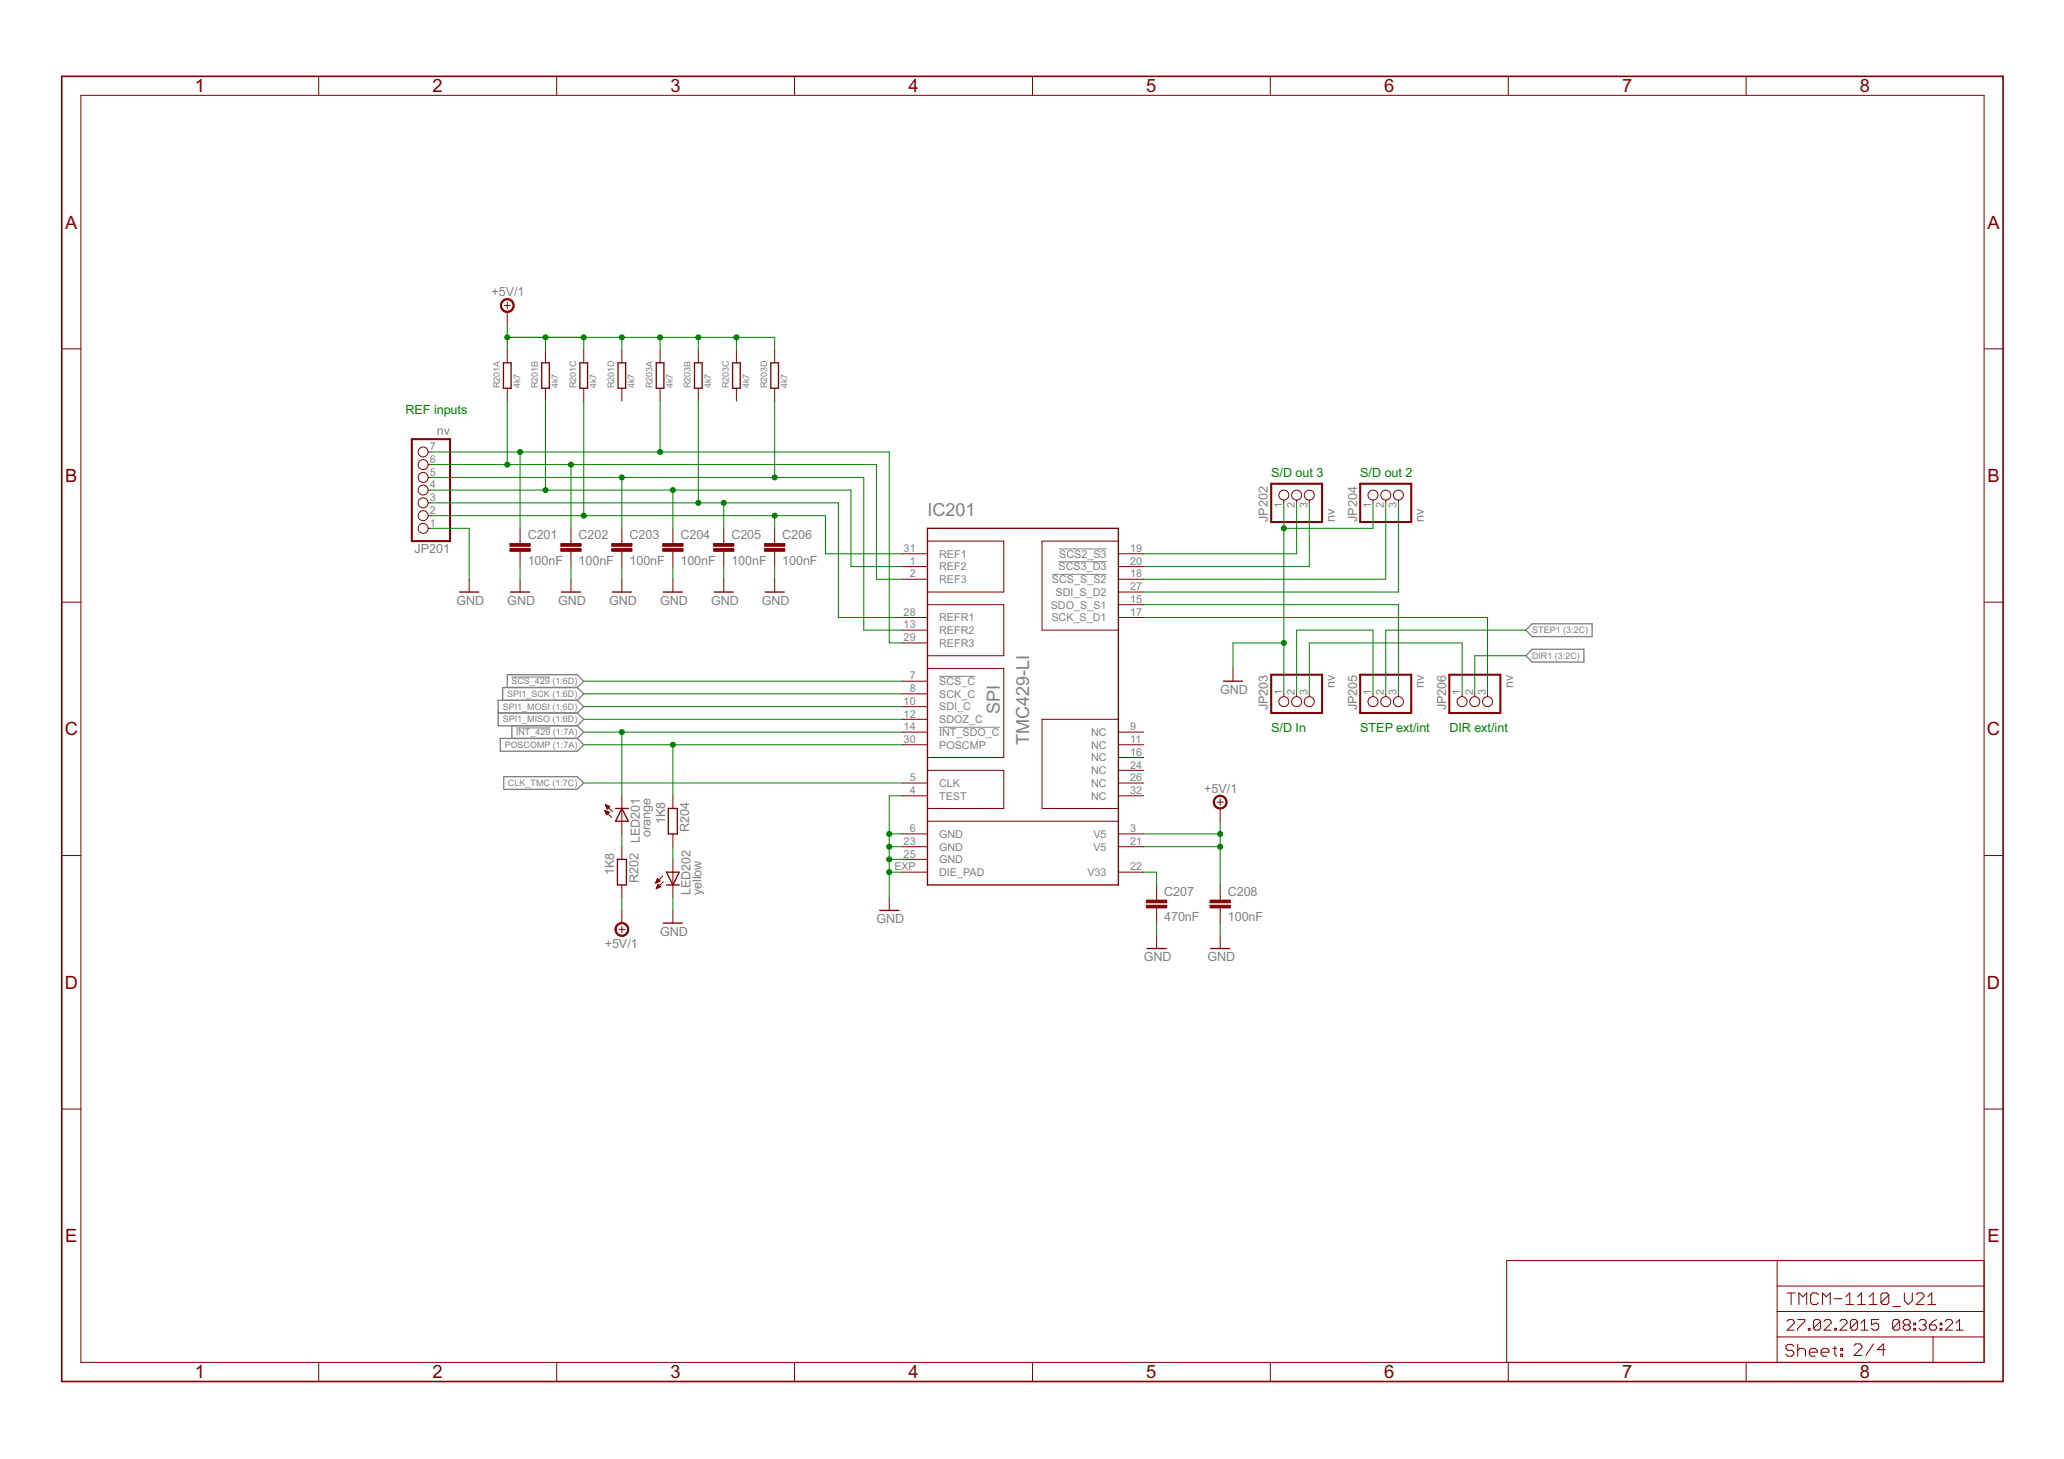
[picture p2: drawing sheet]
<svg xmlns="http://www.w3.org/2000/svg" width="297mm" height="210mm" viewBox="0 0 297 210" stroke-linecap="round" stroke-linejoin="round" font-family="sans-serif">
<path d="M152.4 79h6.9M73.6 97.4h5.5M135.1 97.3h5.2M151.4 82.6h7.9M152.3 80.8h7M74.3 104.7h4.9M135.1 104.6h8.8" fill="none" stroke="#808080" stroke-width=".14"/>
<g fill="none" stroke="#808080" stroke-width=".19">
<path d="M73 98.9v-1.8h10.1l.9 .9-.9 .9M83.1 98.9l.9 .9-.9 1M83.1 98.9h-10.8v1.9M219.6 90.7l.9-1h8.6v1.9h-8.6zM220.5 93.4h7.4v1.8h-7.4l-.9-.9zM71.7 102.6h11.4M72 106.2h11.1l.9 .9-.9 1h-11.1zM72.5 111.7h10.6l.9 .9-.9 1h-10.6zM73.7 104.4v1.8M83.1 104.4l.9 .9-.9 .9M83.1 100.8h-11.4v3.6h11.4M83.1 102.6l.9 .9-.9 .9"/>
<path d="M83.1 100.8l.9 .9-.9 .9"/>
</g>
<g fill="none" stroke="#800000" stroke-width=".14">
<path d="M11.6 13.7h273.9v182.3h-273.9zM45.9 11v2.7M80.1 11v2.7M114.3 11v2.7M148.6 11v2.7M182.8 11v2.7M217.1 11v2.7M251.3 11v2.7M8.9 50.2h2.7M72.6 43.9h.9M73 43.5v.9M73 44.9v1.8"/>
<path d="M73 50.4v1.8M73 55.9v1.8M78.5 50.4v1.8M78.5 55.9v1.8M84 50.4v1.8M84 55.9v1.8M89.5 50.4v1.8M89.5 55.9v1.8M95 50.4v1.8M95 55.9v1.8M100.5 50.4v1.8M100.5 55.9v1.8"/>
<path d="M106 50.4v1.8M106 55.9v1.8M111.5 50.4v1.8M111.5 55.9v1.8M285.5 50.2h2.8M61.6 76h.4M61.6 74.2h.4M61.6 72.3h.4M61.6 70.5h.4M61.6 68.7h.4M61.6 66.8h.4M61.6 65h.4"/>
<path d="M74.8 76v2.2M74.8 79.3v2.2M82.2 76v2.2M82.2 79.3v2.2M89.5 76v2.2M89.5 79.3v2.2M96.8 76v2.2M96.8 79.3v2.2M104.2 76v2.2M104.2 79.3v2.2M111.5 76v2.2M111.5 79.3v2.2"/>
<path d="M129.8 79.7h3.7M133.5 77.9h11v7.3h-11M161 77.9h-11v12.8h11M161 79.7h3.6M184.8 71.9v.4M186.6 71.9v.4M188.4 71.9v.4M197.6 71.9v.4M199.4 71.9v.4M201.3 71.9v.4M8.9 86.6h2.7M67.5 83.3v1.9"/>
<path d="M74.8 83.3v1.9M82.2 83.3v1.9M89.5 83.3v1.9M96.8 83.3v1.9M104.2 83.3v1.9M111.5 83.3v1.9M129.8 90.7h3.7M129.8 81.5h3.7M129.8 83.3h3.7M129.8 88.8h3.7M129.8 92.5h3.7M129.8 98h3.7"/>
<path d="M129.8 99.8h3.7M133.5 87h11v7.3h-11M133.5 96.2h11v12.8h-11M161 85.2h3.6M161 87h3.6M161 81.5h3.6M161 83.3h3.6M161 88.8h3.6M177.4 96.2v1.8M184.8 99.8v.4M186.6 99.8v.4M188.4 99.8v.4"/>
<path d="M197.6 99.8v.4M199.4 99.8v.4M201.3 99.8v.4M210.4 99.8v.4M212.2 99.8v.4M214.1 99.8v.4M285.5 86.6h2.8M87 116.6l1 1M87 116.6l.3 .6M87 116.6l.7 .3-.4 .3M87 116.6h.1M87.1 116.7h.1"/>
<path d="M87.1 116.8h.3M87.1 115.8l1 1M87.1 116.8h.5M87.1 115.8l.7 .2-.4 .4zM87.1 115.8h.1M87.2 116.9h.4M87.2 115.9h.2M87.2 117h.3M87.2 116h.4M87.2 117.1h.3M87.2 116.1h.6M87.3 117.1h.1"/>
<path d="M87.3 116.1h.4M87.3 117.2h.1M87.3 116.2h.3M87.3 116.3h.2M87.4 116.4h.1M89.5 114.5v5.5M96.8 114.5v1.8M96.8 120v1.8M129.8 103.5h3.7M129.8 112.6h3.7M129.8 105.3h3.7M129.8 107.1h3.7"/>
<path d="M129.8 114.5h3.7M129.8 120h3.7M129.8 101.7h3.7M133.5 118.2h27.5M133.5 110.8h11v5.5h-11M161 103.5h-11v12.8h11M161 110.8h3.6M161 109h3.6M161 112.6h3.6M161 105.3h3.6M161 107.1h3.6M161 114.5h3.6"/>
<path d="M161 120h3.6M175.2 115.4h.9M175.6 114.9v1M175.6 116.3v1.9M8.9 123.1h2.7M89 133.7h1M89.5 121.8v1.8M89.5 127.3v1.8M89.5 131v1.8M89.5 133.3v.9M94.4 127h.1M94.4 126.9h.2"/>
<path d="M94.4 126.8h.4M94.4 127.8h.1M94.5 126.8h.5M94.5 127.8h.1M94.5 126.7h.4M94.5 127.7h.3M94.5 126.6h.3M94.6 127.6h.4M94.6 126.5h.2M94.6 126.4h.1M94.6 127.5h.4M94.7 127.4h.2"/>
<path d="M94.7 127.3h.1M94.7 127.2l-.3 .6M94.7 127.2l.4 .4-.7 .2M94.7 127.2h.1M95 126.8l-.4-.4-.2 .6M95 126.8l-.6 .2M95.4 126l-1 1M95.5 126.9l-1.1 .9M96.8 123.6v5.5M96.8 131v1.8M128 129.1v1.9M129.8 125.5h3.7"/>
<path d="M129.8 121.8h3.7M129.8 123.6h3.7M161 125.5h3.6M161 121.8h3.6M166.5 127.3v2.2M166.5 130.6v2.2M166.5 134.6v1.9M175.6 127.3v2.2M175.6 130.6v2.2M175.6 134.6v1.9M285.5 123.1h2.8M8.9 159.6h2.7"/>
<path d="M285.5 159.6h2.8M45.9 196v2.8M80.1 196v2.8M114.3 196v2.8M148.6 196v2.8M182.8 196v2.8M217.1 196v2.8M251.3 196v2.8M255.8 192.3h29.7M255.8 181.4v14.6M255.8 188.7h29.7M255.8 185h29.7"/>
<path d="M278.2 192.3v3.7M285.5 181.4h-68.7v14.6"/>
<circle cx="60.9" cy="68.7" r=".72"/>
<circle cx="60.9" cy="70.5" r=".72"/>
<circle cx="60.9" cy="66.8" r=".72"/>
<circle cx="60.9" cy="74.2" r=".72"/>
<circle cx="60.9" cy="65" r=".72"/>
<circle cx="60.9" cy="72.3" r=".72"/>
<circle cx="60.9" cy="76" r=".72"/>
<circle cx="184.8" cy="71.2" r=".72"/>
<circle cx="186.6" cy="71.2" r=".72"/>
<circle cx="188.4" cy="71.2" r=".72"/>
<circle cx="197.6" cy="71.2" r=".72"/>
<circle cx="199.4" cy="71.2" r=".72"/>
<circle cx="201.3" cy="71.2" r=".72"/>
<circle cx="184.8" cy="100.9" r=".72"/>
<circle cx="186.6" cy="100.9" r=".72"/>
<circle cx="188.4" cy="100.9" r=".72"/>
<circle cx="197.6" cy="100.9" r=".72"/>
<circle cx="199.4" cy="100.9" r=".72"/>
<circle cx="201.3" cy="100.9" r=".72"/>
<circle cx="210.4" cy="100.9" r=".72"/>
<circle cx="212.2" cy="100.9" r=".72"/>
<circle cx="214.1" cy="100.9" r=".72"/>
</g>
<g fill="none" stroke="#800000" stroke-width=".15">
<path d="M257.2 190.1l.3-.3h.5l.2 .3v.3l-1 1h1M257.2 186h1.1M257.8 186v1.7M258.1 193.7l-.2-.3h-.6l-.3 .3v.3l.3 .3h.6l.2 .2v.3l-.2 .3h-.6l-.3-.3M258.7 189.8h1v.3l-1 1v.3M258.7 193.4v1.7M258.7 194.3l.3-.3h.5l.3 .3v.8M258.9 187.7v-1.7l.6 .6 .5-.6v1.7M260.2 191.1h.3v.3h-.3zM260.4 194.5h1.1v-.2l-.3-.3h-.5l-.3 .3v.5l.3 .3h.5M261.7 186.3l-.3-.3h-.5l-.3 .3v1.1l.3 .3h.5l.3-.3M262 190.1v1l-.3 .3h-.5l-.2-.3"/>
<path d="M262 190.1l-.3-.3h-.5l-.2 .3v1M262 190.1l-1 1M262.1 194.5h1.1v-.2l-.3-.3h-.5l-.3 .3v.5l.3 .3h.5M262.3 187.7v-1.7l.5 .6 .6-.6v1.7M262.5 190.1l.3-.3h.5l.2 .3v.3l-1 1h1M263.8 194h.5M263.9 186.8h1.2M264 191.1h.3v.3h-.3zM264.1 193.7v1.1l.2 .3M264.8 190.1l.2-.3h.6l.2 .3v.3l-1 1h1M264.9 194h.3v.3h-.3zM264.9 194.8h.3v.3h-.3z"/>
<path d="M265.6 187.7h1.2M265.6 186.6l.6-.6v1.7M266.8 193.6l.3-.3h.6l.2 .3v.3l-1.1 1.1h1.1M267.3 190.1v1l-.2 .3h-.5l-.3-.3M267.3 190.1l-.2-.3h-.5l-.3 .3v1M267.3 190.1l-1 1M267.3 187.7h1.2M267.3 186.6l.6-.6v1.7M267.8 191.4h1M267.8 190.4l.5-.6v1.6M269 187.7h1.2M269 186.6l.6-.6v1.7"/>
<path d="M269.6 193.3l-1.1 1.7M270.4 189.8h-1.1v.8l.6-.2h.2l.3 .2v.5l-.3 .3h-.5l-.3-.3M271.3 194.2h-1.1l.8-.9v1.7M271.8 186.3l-.3-.3h-.5l-.3 .3v1.1M271.8 186.3v1.1l-.3 .3h-.5l-.3-.3M271.8 186.3l-1.1 1.1M272.4 188h1.1M273.4 190.1l-.3-.3h-.5l-.2 .3v1M273.4 190.1l-1 1M273.4 190.1v1l-.3 .3h-.5l-.2-.3M274.1 186v1.1l.5 .6 .6-.6v-1.1M274.2 190.6l-.3 .3v.2l.3 .3h.5l.2-.3v-.2l-.2-.3"/>
<path d="M274.2 190.6l-.3-.2v-.3l.3-.3h.5l.2 .3v.3l-.2 .2M274.2 190.6h.5M275.4 191.1h.3v.3h-.3zM275.4 190.4h.3v.2h-.3zM275.8 186.3l.2-.3h.6l.3 .3v.3l-1.1 1.1h1.1M276.2 190.1l.2-.3h.5l.3 .3v.3l-.3 .2M276.7 190.6h.2M276.9 190.6l.3 .3v.2l-.3 .3h-.5l-.2-.3M277.5 187.7h1.1M277.5 186.6l.5-.6v1.7M277.7 190.6h.7l.3 .3v.2l-.3 .3h-.5l-.2-.3zM278.7 189.8l-.5 .3-.5 .5"/>
<path d="M279.2 191.1h.3v.3h-.3zM279.2 190.4h.3v.2h-.3zM280 190.1l.2-.3h.5l.3 .3v.3l-1 1h1M281.5 191.4h1M281.5 190.4l.5-.6v1.6"/>
</g>
<path d="M8.9 11h279.4v187.8h-279.4z" fill="none" stroke="#800000" stroke-width=".23"/>
<g fill="none" stroke="#800000" stroke-width=".19">
<path d="M72.5 52.2h1.1v3.7h-1.1zM78 52.2h1.1v3.7h-1.1zM83.5 52.2h1.1v3.7h-1.1zM88.9 52.2h1.1v3.7h-1.1zM94.4 52.2h1.1v3.7h-1.1zM99.9 52.2h1.1v3.7h-1.1zM105.4 52.2h1.1v3.7h-1.1zM110.9 52.2h1.1v3.7h-1.1zM133.5 76h27.5v51.3h-27.5zM66.1 85.2h2.8M73.5 85.2h2.7M80.8 85.2h2.7"/>
<path d="M88.1 85.2h2.8M95.5 85.2h2.7M102.8 85.2h2.7M110.1 85.2h2.8M176.1 98h2.7M88.6 116.3h1.8M89.5 116.3l.9 1.9h-1.8zM96.2 116.3h1.3v3.7h-1.3zM88.9 123.6h1.2v3.7h-1.2zM95.5 132.8h2.7M95.9 127.3h1.8M95.9 125.5h1.8l-.9 1.8z"/>
<path d="M126.6 131h2.7M165.1 136.5h2.7M174.2 136.5h2.8"/>
</g>
<path d="M59.3 63.2h5.5v14.7h-5.5zM182.9 69.6h7.4v5.5h-7.4zM195.7 69.6h7.4v5.5h-7.4zM182.9 97.1h7.4v5.5h-7.4zM195.7 97.1h7.4v5.5h-7.4zM208.6 97.1h7.3v5.5h-7.3z" fill="none" stroke="#800000" stroke-width=".3"/>
<g fill="#800000" stroke="#800000" stroke-width=".14">
<path d="M165 130.2h2.9v.4h-2.9z"/>
<path d="M165 129.5h2.9v.4h-2.9z"/>
<path d="M174.1 130.2h3v.4h-3z"/>
<path d="M174.1 129.5h3v.4h-3z"/>
<path d="M80.7 78.9h2.9v.4h-2.9z"/>
<path d="M80.7 78.2h2.9v.4h-2.9z"/>
<path d="M73.4 78.9h2.9v.4h-2.9z"/>
<path d="M73.4 78.2h2.9v.4h-2.9z"/>
<path d="M88 78.9h3v.4h-3z"/>
<path d="M88 78.2h3v.4h-3z"/>
<path d="M102.7 78.9h2.9v.4h-2.9z"/>
<path d="M102.7 78.2h2.9v.4h-2.9z"/>
<path d="M95.4 78.9h2.9v.4h-2.9z"/>
<path d="M95.4 78.2h2.9v.4h-2.9z"/>
<path d="M110 78.9h2.9v.4h-2.9z"/>
<path d="M110 78.2h2.9v.4h-2.9z"/>
</g>
<g fill="#800000" stroke="#800000" stroke-width=".14">
<path d="M72.4 43.2a1 1 0 0 1 1.5 .3 1 1 0 0 1-.7 1.4 1 1 0 0 1-1.2-1h.2a.83 .83 0 0 1 1.1-.7 .83 .83 0 0 1 .3 1.3 .83 .83 0 0 1-1.4-.3v-.3h-.2l.1-.3z" fill-rule="evenodd"/>
<path d="M174.8 114.8a1 1 0 0 1 1.6 0 1 1 0 0 1-.5 1.5 1 1 0 0 1-1.3-.9h.2a.83 .83 0 0 1 1.1-.8 .83 .83 0 0 1 .3 1.4 .83 .83 0 0 1-1.4-.4v-.2h-.2z" fill-rule="evenodd"/>
<path d="M88.9 132.9a1 1 0 0 1 1.5 .4 1 1 0 0 1-.7 1.4 1 1 0 0 1-1.2-1h.2a.83 .83 0 0 1 1.1-.8 .83 .83 0 0 1 .3 1.4 .83 .83 0 0 1-1.4-.3v-.3h-.2v-.3z" fill-rule="evenodd"/>
</g>
<g fill="none" stroke="#008000" stroke-width=".14">
<path d="M73 48.5h38.5v1.9M73 46.7v3.7M73 57.7v9.1M78.5 48.5v1.9M78.5 57.7v12.8M84 48.5v1.9M84 57.7v16.5M89.5 48.5v1.9M95 48.5v1.9M95 57.7v7.3M100.5 48.5v1.9M100.5 57.7v14.6"/>
<path d="M106 48.5v1.9M111.5 57.7v11M62 74.2h56.8v5.5h11M62 70.5h60.5v11h7.3M62 66.8h64.1v16.5h3.7M62 72.3h58.6v16.5h9.2M62 68.7h62.3v22h5.5M62 65h66v27.5h1.8M62 76h5.5v7.3M74.8 65v11M82.2 66.8v9.2M89.5 68.7v7.3"/>
<path d="M96.8 70.5v5.5M104.2 72.3v3.7M111.5 74.2v1.8M184.8 72.3v27.5M186.6 72.3v7.4h-22M188.4 72.3v9.2h-23.8M197.6 72.3v3.7h-12.8M199.4 72.3v11h-34.8M201.3 72.3v12.9h-36.7M74.8 81.5v1.8M82.2 81.5v1.8M84 99.8h45.8"/>
<path d="M84 98h45.8M89.5 81.5v1.8M96.8 81.5v1.8M104.2 81.5v1.8M111.5 81.5v1.8M164.6 88.8h49.5v11M164.6 87h36.7v12.8M184.8 92.5h-7.4v3.7M186.6 99.8v-9.1h11v9.1M188.4 99.8v-7.3h22v7.3M219.6 90.7h-20.2v9.1M219.6 94.3h-7.4v5.5"/>
<path d="M84 112.6h45.8M84 105.3h45.8M84 107.1h45.8M84 103.5h45.8M84 101.7h45.8M89.5 105.3v9.2M89.5 120v1.8M96.8 107.1v7.4M128 120h1.8M129.8 114.5h-1.8v14.6M164.6 120h11M175.6 118.2v9.1"/>
<path d="M89.5 129.1v1.9M96.8 121.8v1.8M96.8 129.1v1.9M128 121.8h1.8M128 123.6h1.8M128 125.5h1.8M164.6 125.5h1.9v1.8M164.6 121.8h11M166.5 132.8v1.8M175.6 132.8v1.8"/>
</g>
<g fill="#008000" stroke="#008000" stroke-width=".14">
<circle cx="111.5" cy="74.2" r=".36"/>
<circle cx="84" cy="74.2" r=".36"/>
<circle cx="96.8" cy="70.5" r=".36"/>
<circle cx="78.5" cy="70.5" r=".36"/>
<circle cx="82.2" cy="66.8" r=".36"/>
<circle cx="73" cy="66.8" r=".36"/>
<circle cx="104.2" cy="72.3" r=".36"/>
<circle cx="100.5" cy="72.3" r=".36"/>
<circle cx="89.5" cy="68.7" r=".36"/>
<circle cx="111.5" cy="68.7" r=".36"/>
<circle cx="74.8" cy="65" r=".36"/>
<circle cx="95" cy="65" r=".36"/>
<circle cx="184.8" cy="76" r=".36"/>
<circle cx="184.8" cy="92.5" r=".36"/>
<circle cx="128" cy="121.8" r=".36"/>
<circle cx="128" cy="123.6" r=".36"/>
<circle cx="128" cy="125.5" r=".36"/>
<circle cx="128" cy="120" r=".36"/>
<circle cx="89.5" cy="105.3" r=".36"/>
<circle cx="96.8" cy="107.1" r=".36"/>
<circle cx="84" cy="48.5" r=".36"/>
<circle cx="78.5" cy="48.5" r=".36"/>
<circle cx="73" cy="48.5" r=".36"/>
<circle cx="89.5" cy="48.5" r=".36"/>
<circle cx="95" cy="48.5" r=".36"/>
<circle cx="100.5" cy="48.5" r=".36"/>
<circle cx="106" cy="48.5" r=".36"/>
<circle cx="175.6" cy="120" r=".36"/>
<circle cx="175.6" cy="121.8" r=".36"/>
</g>
<g font-size="2.9" fill="#800000">
<text x="28" y="13.3">1</text>
<text x="62.3" y="13.3">2</text>
<text x="96.5" y="13.3">3</text>
<text x="130.7" y="13.3">4</text>
<text x="165" y="13.3">5</text>
<text x="199.2" y="13.3">6</text>
<text x="233.4" y="13.3">7</text>
<text x="267.7" y="13.3">8</text>
<text x="9.4" y="32.9">A</text>
<text x="286" y="32.9">A</text>
<text x="9.4" y="69.3">B</text>
<text x="286" y="69.3">B</text>
<text x="9.3" y="105.8">C</text>
<text x="286" y="105.8">C</text>
<text x="9.3" y="142.3">D</text>
<text x="286" y="142.3">D</text>
<text x="9.4" y="178.7">E</text>
<text x="286" y="178.7">E</text>
<text x="28" y="198.3">1</text>
<text x="62.3" y="198.3">2</text>
<text x="96.5" y="198.3">3</text>
<text x="130.7" y="198.3">4</text>
<text x="165" y="198.3">5</text>
<text x="199.2" y="198.3">6</text>
<text x="233.4" y="198.3">7</text>
<text x="267.7" y="198.3">8</text>
</g>
<g font-size="2.9" fill="#808080">
<text x="133.5" y="74.2">IC201</text>
<text x="143.9" y="102.8" transform="rotate(-90 143.9 102.8)">SPI</text>
<text x="148.1" y="107.2" transform="rotate(-90 148.1 107.2)">TMC429-LI</text>
</g>
<g font-size="2" fill="#808080">
<text x="70.7" y="42.6">+5V/1</text>
<text x="62.9" y="62.6">nv</text>
<text x="75.9" y="77.6">C201</text>
<text x="83.3" y="77.6">C202</text>
<text x="90.6" y="77.6">C203</text>
<text x="97.9" y="77.6">C204</text>
<text x="105.3" y="77.6">C205</text>
<text x="112.6" y="77.6">C206</text>
<text x="182.5" y="75.1" transform="rotate(-90 182.5 75.1)">JP202</text>
<text x="192.1" y="75.1" transform="rotate(-90 192.1 75.1)">nv</text>
<text x="195.3" y="75.1" transform="rotate(-90 195.3 75.1)">JP204</text>
<text x="204.9" y="75.1" transform="rotate(-90 204.9 75.1)">nv</text>
<text x="59.7" y="79.6">JP201</text>
<text x="75.9" y="81.2">100nF</text>
<text x="83.3" y="81.2">100nF</text>
<text x="90.6" y="81.2">100nF</text>
<text x="97.9" y="81.2">100nF</text>
<text x="105.3" y="81.2">100nF</text>
<text x="112.6" y="81.2">100nF</text>
<text x="65.7" y="87">GND</text>
<text x="73" y="87">GND</text>
<text x="80.3" y="87">GND</text>
<text x="87.7" y="87">GND</text>
<text x="95" y="87">GND</text>
<text x="102.3" y="87">GND</text>
<text x="109.7" y="87">GND</text>
<text x="175.6" y="99.8">GND</text>
<text x="192.1" y="99" transform="rotate(-90 192.1 99)">nv</text>
<text x="204.9" y="99" transform="rotate(-90 204.9 99)">nv</text>
<text x="217.7" y="99" transform="rotate(-90 217.7 99)">nv</text>
<text x="182.5" y="102.2" transform="rotate(-90 182.5 102.2)">JP203</text>
<text x="195.3" y="102.2" transform="rotate(-90 195.3 102.2)">JP205</text>
<text x="208.1" y="102.2" transform="rotate(-90 208.1 102.2)">JP206</text>
<text x="95.7" y="118.6" transform="rotate(-90 95.7 118.6)">1K8</text>
<text x="99.2" y="119.7" transform="rotate(-90 99.2 119.7)">R204</text>
<text x="173.3" y="114">+5V/1</text>
<text x="88.4" y="125.9" transform="rotate(-90 88.4 125.9)">1K8</text>
<text x="93.6" y="120.4" transform="rotate(-90 93.6 120.4)">orange</text>
<text x="91.9" y="127" transform="rotate(-90 91.9 127)">R202 LED201</text>
<text x="99.4" y="128.8" transform="rotate(-90 99.4 128.8)">LED202</text>
<text x="101" y="128.8" transform="rotate(-90 101 128.8)">yellow</text>
<text x="167.5" y="128.9">C207</text>
<text x="176.7" y="128.9">C208</text>
<text x="87" y="136.4">+5V/1</text>
<text x="95" y="134.6">GND</text>
<text x="126.1" y="132.8">GND</text>
<text x="167.5" y="132.5">470nF</text>
<text x="176.7" y="132.5">100nF</text>
<text x="164.6" y="138.3">GND</text>
<text x="173.8" y="138.3">GND</text>
</g>
<g font-size="2" fill="#008000">
<text x="58.4" y="59.5">REF inputs</text>
<text x="182.9" y="68.7">S/D out 3</text>
<text x="195.8" y="68.7">S/D out 2</text>
<text x="182.9" y="105.3">S/D In</text>
<text x="195.8" y="105.3">STEP ext/int</text>
<text x="208.6" y="105.3">DIR ext/int</text>
</g>
<g font-size="1.7" fill="#808080">
<text x="61.9" y="64.8">7</text>
<text x="61.9" y="70.3">4</text>
<text x="61.9" y="68.4">5</text>
<text x="61.9" y="66.6">6</text>
<text x="61.9" y="75.8">1</text>
<text x="61.9" y="73.9">2</text>
<text x="61.9" y="72.1">3</text>
<text x="184.5" y="73.1" transform="rotate(-90 184.5 73.1)">1</text>
<text x="186.3" y="73.1" transform="rotate(-90 186.3 73.1)">2</text>
<text x="188.2" y="73.1" transform="rotate(-90 188.2 73.1)">3</text>
<text x="197.3" y="73.1" transform="rotate(-90 197.3 73.1)">1</text>
<text x="199.2" y="73.1" transform="rotate(-90 199.2 73.1)">2</text>
<text x="201" y="73.1" transform="rotate(-90 201 73.1)">3</text>
<text x="130" y="79.4">31</text>
<text x="130.9" y="81.3">1</text>
<text x="130.9" y="83.1">2</text>
<text x="135.2" y="80.2">REF1</text>
<text x="135.2" y="82.1">REF2</text>
<text x="135.2" y="83.9">REF3</text>
<text x="151.4" y="83.9">SCS_S_S2</text>
<text x="152.3" y="82.1">SCS3_D3</text>
<text x="152.4" y="80.2">SCS2_S3</text>
<text x="162.6" y="81.3">20</text>
<text x="162.6" y="79.4">19</text>
<text x="162.6" y="83.1">18</text>
<text x="130" y="88.6">28</text>
<text x="135.2" y="89.4">REFR1</text>
<text x="151.2" y="87.6">SDO_S_S1</text>
<text x="151.3" y="89.4">SCK_S_D1</text>
<text x="151.9" y="85.7">SDI_S_D2</text>
<text x="162.6" y="84.9">27</text>
<text x="162.6" y="86.7">15</text>
<text x="162.6" y="88.6">17</text>
<text x="130" y="90.4">13</text>
<text x="130" y="92.2">29</text>
<text x="135.2" y="91.2">REFR2</text>
<text x="135.2" y="93">REFR3</text>
<text x="130" y="101.4">10</text>
<text x="130.9" y="97.7">7</text>
<text x="130.9" y="99.6">8</text>
<text x="135.2" y="98.5">SCS_C</text>
<text x="135.2" y="100.4">SCK_C</text>
<text x="184.5" y="100" transform="rotate(-90 184.5 100)">1</text>
<text x="186.3" y="100" transform="rotate(-90 186.3 100)">2</text>
<text x="188.2" y="100" transform="rotate(-90 188.2 100)">3</text>
<text x="197.3" y="100" transform="rotate(-90 197.3 100)">1</text>
<text x="199.2" y="100" transform="rotate(-90 199.2 100)">2</text>
<text x="201" y="100" transform="rotate(-90 201 100)">3</text>
<text x="210.2" y="100" transform="rotate(-90 210.2 100)">1</text>
<text x="212" y="100" transform="rotate(-90 212 100)">2</text>
<text x="213.8" y="100" transform="rotate(-90 213.8 100)">3</text>
<text x="130" y="103.2">12</text>
<text x="130" y="106.9">30</text>
<text x="130" y="105.1">14</text>
<text x="135.2" y="104">SDOZ_C</text>
<text x="135.2" y="102.2">SDI_C</text>
<text x="135.2" y="107.7">POSCMP</text>
<text x="135.2" y="105.9">INT_SDO_C</text>
<text x="157" y="105.9">NC</text>
<text x="157" y="107.7">NC</text>
<text x="162.6" y="105.1">9</text>
<text x="162.6" y="106.9">11</text>
<text x="130.9" y="112.4">5</text>
<text x="135.2" y="113.2">CLK</text>
<text x="157" y="109.5">NC</text>
<text x="157" y="111.4">NC</text>
<text x="157" y="113.2">NC</text>
<text x="162.6" y="108.7">16</text>
<text x="162.6" y="110.6">24</text>
<text x="162.6" y="112.4">26</text>
<text x="130.9" y="119.7">6</text>
<text x="130.9" y="114.2">4</text>
<text x="135.2" y="115">TEST</text>
<text x="157" y="115">NC</text>
<text x="162.6" y="114.2">32</text>
<text x="162.6" y="119.7">3</text>
<text x="128.7" y="125.2">EXP</text>
<text x="130" y="123.4">25</text>
<text x="130" y="121.6">23</text>
<text x="135.2" y="124.2">GND</text>
<text x="135.2" y="122.4">GND</text>
<text x="135.2" y="120.5">GND</text>
<text x="157.4" y="120.5">V5</text>
<text x="157.4" y="122.4">V5</text>
<text x="162.6" y="125.2">22</text>
<text x="162.6" y="121.6">21</text>
<text x="135.2" y="126">DIE_PAD</text>
<text x="156.5" y="126">V33</text>
</g>
<g font-size="1.4" fill="#808080">
<text x="71.9" y="55.9" transform="rotate(-90 71.9 55.9)">R201A</text>
<text x="74.8" y="55.9" transform="rotate(-90 74.8 55.9)">4k7</text>
<text x="77.4" y="55.9" transform="rotate(-90 77.4 55.9)">R201B</text>
<text x="80.3" y="55.9" transform="rotate(-90 80.3 55.9)">4k7</text>
<text x="82.9" y="55.9" transform="rotate(-90 82.9 55.9)">R201C</text>
<text x="85.8" y="55.9" transform="rotate(-90 85.8 55.9)">4k7</text>
<text x="88.4" y="55.9" transform="rotate(-90 88.4 55.9)">R201D</text>
<text x="91.3" y="55.9" transform="rotate(-90 91.3 55.9)">4k7</text>
<text x="93.9" y="55.9" transform="rotate(-90 93.9 55.9)">R203A</text>
<text x="96.8" y="55.9" transform="rotate(-90 96.8 55.9)">4k7</text>
<text x="99.4" y="55.9" transform="rotate(-90 99.4 55.9)">R203B</text>
<text x="102.3" y="55.9" transform="rotate(-90 102.3 55.9)">4k7</text>
<text x="104.9" y="55.9" transform="rotate(-90 104.9 55.9)">R203C</text>
<text x="107.8" y="55.9" transform="rotate(-90 107.8 55.9)">4k7</text>
<text x="110.4" y="55.9" transform="rotate(-90 110.4 55.9)">R203D</text>
<text x="113.3" y="55.9" transform="rotate(-90 113.3 55.9)">4k7</text>
<text x="220.5" y="91.1">STEP1 (3:2C)</text>
<text x="220.5" y="94.8">DIR1 (3:2C)</text>
<text x="73" y="100.3">SPI1_SCK (1:6D)</text>
<text x="73.6" y="98.4">SCS_429 (1:6D)</text>
<text x="72.4" y="103.9">SPI1_MISO (1:6D)</text>
<text x="72.4" y="102.1">SPI1_MOSI (1:6D)</text>
<text x="72.6" y="107.6">POSCOMP (1:7A)</text>
<text x="74.3" y="105.8">INT_429 (1:7A)</text>
<text x="73.1" y="113.1">CLK_TMC (1:7C)</text>
</g>
</svg>
